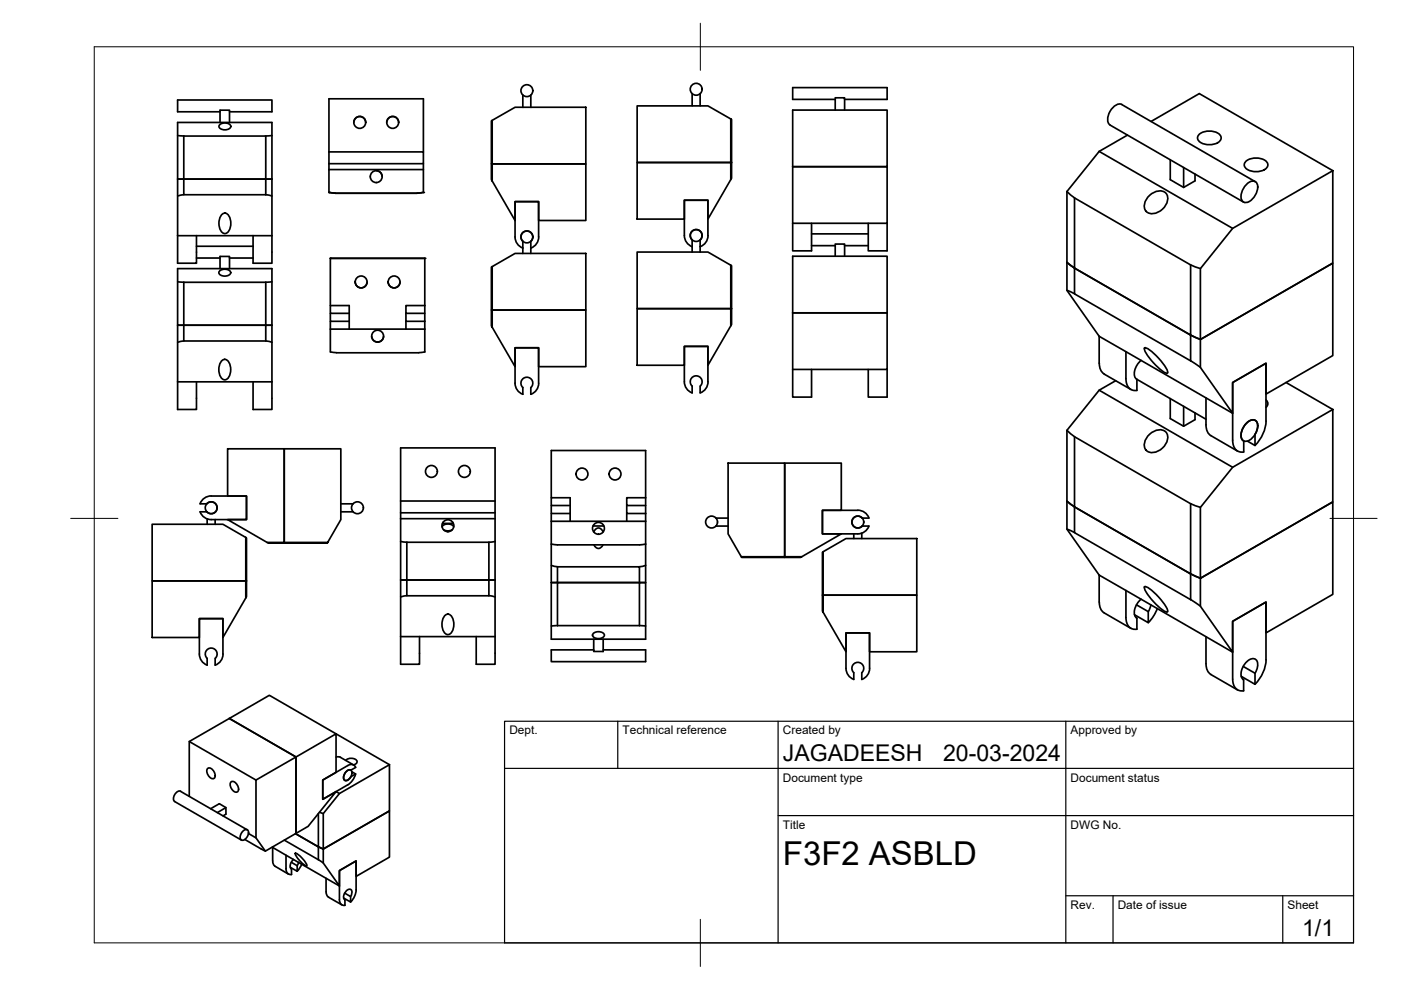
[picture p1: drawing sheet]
<svg xmlns="http://www.w3.org/2000/svg" width="297mm" height="210mm" viewBox="0 0 297 210" stroke-linecap="round" stroke-linejoin="round" font-family="sans-serif">
<!-- layer: Visible -->
<g fill="none" stroke="#000" stroke-width=".36">
<path d="M146.7 19.8v2.7M148.4 19.8v2.7M37.7 28.7l1.3 .1M39 28.8v9.2h-1.3v-12h20v12M39 28.8h17.3M46.5 26.5a1.56 1.56 0 0 1 2.4 .3 1.45 1.45 0 0 1-2.5 0zM46.7 23.7h-9v-2.5h20v2.5h-9M46.7 26v-2.6h2v2.6M56.3 28.8v9.2h-17.3v3.3h17.3M57.7 38v12M57.7 38h-20v12M57.7 38h-1.4v3.3"/>
<path d="M57.7 28.7l-1.3 .1M69.7 34.7l.1 6.1 1.3 .2h17.4l1.3-.2v-6.1M69.7 32.2v2.5M69.7 32.2h20.1v2.5h-20.1M69.7 32.2v-11.3h20.1v11.3M69.7 36h20.1M75 26a1.26 1.26 0 0 1 1.3-1.3 1.26 1.26 0 0 1 1.2 1.3M78.5 37.4h.1M79.8 36.2a1.26 1.26 0 0 1 1.2 1.2M82 26a1.26 1.26 0 0 1 1.3-1.3 1.26 1.26 0 0 1 1.2 1.3M104.4 25.5l-.2 .1v9.1h.2v3.7l4.8 8.4v-4.1h5v4.1h10v-12.1h-20v3.4l.2 .3M104.4 25.5l4.8-2.8h15v12h-19.8z"/>
<path d="M110.8 20.1v2.6M112.5 20.1v2.6M135.1 34.5h19.8v3.6l-4.8 8.4v-4h-5v4h-10zM154.9 25.2l.2 .1v9.2h-.2v-9.3l-4.8-2.7h-15v12h20v3.3l-.2 .3M168.1 23.3h20v12h-20h20v12h-20zM177.1 21.1h-9v-2.5h20v2.5h-9M177.1 23.3v-2.6h2v2.6M233 32.1l-6.8 8.5M233 32.1l28.3 16.3M237.8 22.2l28.3 16.3M237.9 22.2a2.21 2.21 0 0 0-2.5 1.4 2.21 2.21 0 0 0 0 2.9l28.2 16.3M239 28.7l-6 3.4"/>
<path d="M244.1 25.8l10.2-6 28.3 16.4M248.1 33.9v4.2l2.9 1.6 2.4-1.4v-1.4M251 35.5v4.2M254.2 28.5a3.4 3.4 0 0 1 4.6 .4 1.26 1.26 0 0 1-1.2 1.6 3.3 3.3 0 0 1-3.6-.9v-.7zM264.1 34.2a3.4 3.4 0 0 1 4.6 .4 1.26 1.26 0 0 1-1.2 1.6 3.3 3.3 0 0 1-3.6-.9v-.7zM264.4 39a1.37 1.37 0 0 1 2-.3 3.3 3.3 0 0 1-2.4 4.3 1.26 1.26 0 0 1-.8-1.9 4.2 4.2 0 0 1 1.2-2.1zM37.7 50h20M37.7 50v5.8h4v-5.8M37.7 59.7l1.3 .1M39 59.9v9.1h-1.3v-12h20v12M39 59.9h17.3M39 41.3l-1.3 .3"/>
<path d="M41.7 52.2h12M41.7 54.7h5M46.5 57.5a1.56 1.56 0 0 1 2.4 .3 1.45 1.45 0 0 1-2.5 0zM46.7 57v-2.6h2v2.6M47 45.5a1.04 1.04 0 0 1 1.2-.2 1.04 1.04 0 0 1 .6 1 2.89 2.89 0 0 1-.8 3.1 1.35 1.35 0 0 1-1.5-1.5 3.1 3.1 0 0 1 .5-2.4zM48.7 54.7h5M53.7 50v5.8h4v-5.8M56.3 59.9v9.1h-17.3v3.3h17.3M56.4 41.3l1.3 .3M57.7 59.7l-1.3 .1M75.3 59.8a1.26 1.26 0 0 0 1.3 1.2 1.26 1.26 0 0 0 1.2-1.2M82.3 59.8a1.26 1.26 0 0 0 1.3 1.2 1.26 1.26 0 0 0 1.2-1.2"/>
<path d="M104.4 56.5l-.2 .1v9.1h.2v3.7l4.8 8.3v-4h5v4h10v-12h-20v3.4l.2 .3M104.4 56.5l4.8-2.8h15v12h-19.8zM112.5 51.2v2.5M112.6 51.2a1.26 1.26 0 0 0 0-1.8 1.26 1.26 0 0 0-1.8 0 1.26 1.26 0 0 0 .1 1.8l-.1 2.5M114.2 50.2v-7.5h-5v7.5a2.51 2.51 0 0 0 1.7 2.4M114.2 50.2a2.51 2.51 0 0 1-1.6 2.4M146.7 50.9v2.5M148.4 50.9v2.5M148.5 52.3a2.51 2.51 0 0 0 1.6-2.4v-7.4h-5v7.4a2.51 2.51 0 0 0 1.7 2.4M148.5 50.9a1.26 1.26 0 0 0 0-1.8 1.26 1.26 0 0 0-1.8 0 1.26 1.26 0 0 0 0 1.8M154.9 56.2l.2 .1v9.1h-.2v-9.2l-4.8-2.8h-15v12h20v3.4l-.2 .3M168.1 54.3h20v12h-20h20v12h-20z"/>
<path d="M168.1 47.3v5.9h4v-5.9M172.1 52.1h5M172.1 49.6h12M177.1 54.3v-2.6h2v2.6M179.1 52.1h5M184.1 47.3v5.9h4v-5.9M226.2 55.6v6l6.8 9.7M226.2 40.6v15M226.2 40.6l1.6 1.4M226.2 55.6l1.6 1.2M227.8 56.8l24.6 14.2v5.5l-24.6-14.2zM227.8 42l24.6 14.2v14.8l-24.6-14.2"/>
<path d="M227.8 42v14.8M243.7 41.4a2.61 2.61 0 0 1 3.5-.4 2.75 2.75 0 0 1-1.3 3.8 2.15 2.15 0 0 1-3.2-.4 2.82 2.82 0 0 1 1-3zM252.4 56.2l2.1 .7M261.3 48.4l21.3-12.2v19.6l-28.1 16.2v-15zM39 72.3l-1.3 .3M47 76.5a1.04 1.04 0 0 1 1.1-.2 1.04 1.04 0 0 1 .6 1 2.89 2.89 0 0 1-.7 3.2 1.35 1.35 0 0 1-1.6-1.6 3.1 3.1 0 0 1 .6-2.4zM56.4 72.3l1.3 .3M57.7 69v12M57.7 69h-20v12M57.7 69h-1.4v3.3M70 66.4v1.7h4M70 68.1v1.7"/>
<path d="M70 64.8v-10h20.1v10M70 69.8v4.8M70 69.8h20.1M70.1 74.6l1.3 .2h17.4M74 68.1v1.7M74 66.4h-4v-1.6h4v3.3M78.8 71.3a1.26 1.26 0 0 0 1.3 1.2 1.26 1.26 0 0 0 1.2-1.2M86.1 66.4v1.7h4M86.1 68.1v1.7M90.1 69.8v4.8l-1.3 .2M90.1 68.1v1.7M90.1 64.8v3.3"/>
<path d="M90.1 64.8h-4v1.6h4M135.1 65.4h19.8v3.7l-4.8 8.3v-4h-5v4h-10zM168.1 78.3v5.9h4v-5.9M184.1 78.3v5.9h4v-5.9M226.2 61.5l1.6 .8M233 71.3l28.3 16.3M233 71.3l.1 5.7a2.6 2.6 0 0 0 1 2.3M234.1 79.3l5.7 3.3M238.7 74.6v5.7a2.12 2.12 0 0 0 2.4 2.5l-.1-2.4M241.9 76.4a3.3 3.3 0 0 0-1.1 3.8l14.9 8.7M242.7 73.8a3.7 3.7 0 0 1 2.4 1.5l1.9 2.4a1.61 1.61 0 0 1 .5 1.4 3.7 3.7 0 0 1-2.4-1.6l-1.9-2.3a1.61 1.61 0 0 1-.5-1.4zM252.4 76.5l2.1 1.4"/>
<path d="M252.4 71l2.1 1M254.5 72l28.1-16.2v19.6l-14.2 8.2v-6.6l-7.1 4.1v6.5l-6.8-9.7zM37.7 81h20M37.7 81v5.8h4v-5.8M48.3 95.2h12v19.8h-3.7l-8.3-4.8h4v-5h-4zM53.7 81v5.8h4v-5.8M112.5 82.2v1.4M114.2 81.3v-7.6h-5v7.6a2.51 2.51 0 0 0 1.7 2.3l-.1-1.4a1.26 1.26 0 0 1 0-1.8 1.26 1.26 0 0 1 1.8 0 1.26 1.26 0 0 1 0 1.8M114.2 81.2a2.51 2.51 0 0 1-1.6 2.4M146.7 81.9l.1 1.4a2.51 2.51 0 0 1-1.7-2.3v-7.6h5v7.5a2.51 2.51 0 0 1-1.6 2.4l-.1-1.4M148.5 81.9a1.26 1.26 0 0 0 0-1.8 1.26 1.26 0 0 0-1.8 0 1.26 1.26 0 0 0 0 1.8M154.4 98.2h12v19.8h-9.2l-2.8-4.8z"/>
<path d="M226.2 91.2l1.6 1.4M227.8 92.6l24.6 14.2v14.9l-24.6-14.2M227.8 92.6v14.9M233 82.7l28.3 16.4M236.5 80.7l-3.5 2-6.8 8.5v15.1M243.7 92.1a2.61 2.61 0 0 1 3.5-.5 2.75 2.75 0 0 1-1.3 3.8 2.15 2.15 0 0 1-3.2-.3 2.82 2.82 0 0 1 1-3zM248.1 84.5v4.2l2.9 1.7 2.4-1.4v-1.5M251 86.1v4.3M255.7 84.4v5.7a2.6 2.6 0 0 0 1 2.3l5.7 3.2M261.3 99.1l21.3-12.3v19.6l-28.1 16.2v-15zM264.4 89.6a1.37 1.37 0 0 1 2-.2 3.3 3.3 0 0 1-2.4 4.2 1.26 1.26 0 0 1-.8-1.9 4.2 4.2 0 0 1 1.2-2.1zM264.5 93.5l1.6 1v-2.4a2.55 2.55 0 0 0 .2-2.8 1.54 1.54 0 0 0-2.1 .5 3.1 3.1 0 0 0-.8 3.5l.3 .2v2.3a2.06 2.06 0 0 1-2.4-2.4v-12.3l7.1-4.1v12.3a7.8 7.8 0 0 1-2.3 5.1"/>
<path d="M268.4 84.8a.97 .97 0 0 1 0 1.5M272.7 81.1l9.9 5.7M43 105.9a2.38 2.38 0 0 1 1.8-.7h7.5v5h-7.5a2.51 2.51 0 0 1-2.4-1.7h1.5a1.25 1.25 0 0 0 1.8 .1 1.25 1.25 0 0 0 0-1.8 1.25 1.25 0 0 0-1.8 0h-1.5zM43.9 110v1.2M45.6 110.2v1M52.1 114l.2 .1v9.1h-.2v-9.2l-4.8-2.8h-15v12h20v3.3l-.2 .3M56.6 115l.3 .2h3.4v-20h12v15l-2.8 4.8h-9.2v.2h9.1l.1-.2M72.3 106.8h2.6M72.3 108.5h2.6M84.9 114.8v8.2h1.4v-8M84.9 106.2v2.5M84.9 106.2h20.1v2.5h-20.1"/>
<path d="M84.9 106.2v-11.2h20.1v11.2M84.9 108.7v6.1M84.9 110h20.1M85 114.8l1.3 .2M86.3 115h17.4M93.7 111.7a1.58 1.58 0 0 1 2.5 0M93.8 111h2.3M94 110.7v.3M94.1 112.3l.9 .3 .9-.3M95.9 110.7v.3M103.7 115v8h-17.4v3.3h17.4v-3.3h1.3M105 108.7v6.1"/>
<path d="M105 114.8v8.2M105 114.8l-1.3 .2M116.9 110.5v13M116.9 107.2v1.7h4M116.9 108.9v1.6M116.9 105.5v-10h20v10M116.9 110.5h20M116.9 115.4l1.3 .1M116.9 119.9l1.3 .3M118.2 115.5h17.4M120.9 108.9v1.6M120.9 107.2h-4v-1.7h4v3.4"/>
<path d="M125.7 111.5h2.3M125.9 112.8a1.01 1.01 0 0 1 1-.9 1.01 1.01 0 0 1 1 .9M125.9 115.5a.98 .98 0 0 0 1 .8 .98 .98 0 0 0 .9-.8M132.9 107.2v1.7h4M132.9 108.9v1.6M136.9 110.5v13h-20M136.9 108.9v1.6M136.9 105.5v3.4M136.9 105.5h-4v1.7h4M136.9 115.4l-1.3 .1M136.9 119.9l-1.3 .3M151.8 111.5h2.6"/>
<path d="M151.8 109.8h2.6M157.2 118v.2h9.2v-.2h3.6l8.4-4.8h-4v-5h4v-10h-12v20h3.3l.3-.2M174.5 117l-.1 .1 .1 12.7 4.9 8.4v-4h5v4h10v-12h-20v3.3l.1 .3M174.5 117l4.9-2.8h15v12h-19.9zM181 113.2v1M182.7 113v1.2M182.8 111.5h1.4M182.8 109.8h1.4M182.8 109.8a1.26 1.26 0 0 0-1.8 0 1.26 1.26 0 0 0 0 1.8 1.26 1.26 0 0 0 1.8-.1M184.2 109.8a2.45 2.45 0 0 0-2.3-1.6h-7.5v5h7.5a2.51 2.51 0 0 0 2.3-1.7M226.2 106.3v5.9l6.8 9.7M226.2 112.2l1.6 .7"/>
<path d="M226.2 106.3l1.6 1.2M227.8 107.5l24.6 14.2v5.4l-24.6-14.2zM252.4 106.8l2.1 .8M32.3 123.2h19.8v3.6l-4.8 8.4v-4h-5v4h-10zM43.9 139.6v1.4a2.51 2.51 0 0 1-1.6-2.3v-7.5h5v7.5a2.51 2.51 0 0 1-1.7 2.3v-1.4M45.6 139.6a1.26 1.26 0 0 0 .1-1.8 1.26 1.26 0 0 0-1.8 0 1.26 1.26 0 0 0 0 1.8M84.9 135h20.1M84.9 135v5.8h4v-5.8M86.3 126.3l-1.3 .3M94.3 130.5a1.04 1.04 0 0 1 1.1-.2 1.04 1.04 0 0 1 .7 1 2.89 2.89 0 0 1-.8 3.2 1.35 1.35 0 0 1-1.6-1.5 3.1 3.1 0 0 1 .6-2.5zM101 135v5.8h4v-5.8M103.7 126.3l1.3 .3"/>
<path d="M105 123v12M105 123h-20.1v12M116.9 123.5v12h20v-12h-1.3v9.1M118.2 120.2v3.3h-1.3M118.2 120.2h17.4v3.3h-17.4v9.1M118.2 132.6h17.4M118.2 132.6l-1.3 .1M125.7 134.4a1.56 1.56 0 0 1 2.4 .3 1.45 1.45 0 0 1-2.5 0zM125.9 137.8h-9v2.5h20v-2.5h-9M125.9 135.5v2.6h2v-2.6M135.6 132.6l1.3 .1M233 121.9l28.3 16.4"/>
<path d="M233 121.9l.1 5.8a2.6 2.6 0 0 0 1 2.2M234.1 129.9l5.7 3.3M238.7 125.2v5.7a2.12 2.12 0 0 0 2.3 2.5v-2.4M241 128.2l2.5 1.5v2.3l-3-1.7M241.9 127a3.3 3.3 0 0 0-1.1 3.9l.3 .2M242.7 124.4a3.7 3.7 0 0 1 2.4 1.6l1.9 2.3a1.61 1.61 0 0 1 .5 1.4 3.7 3.7 0 0 1-2.4-1.5l-1.9-2.4a1.61 1.61 0 0 1-.5-1.4zM244 128.2l-.5 1.5M245.4 129l-.8 1.6-1.1 1.4M252.4 127.1l2.1 1.4M252.4 121.7l2.1 .9M254.5 122.6l28.1-16.2v19.6l-14.2 8.2v-6.6l-7.1 4.1v6.6l-6.8-9.8zM255.7 135v5.7a2.6 2.6 0 0 0 1 2.3l5.7 3.3"/>
<path d="M40.1 157.2l14.2 8.2M184.4 141.7a2.5 2.5 0 0 1-1.7 2.4v-1.5a1.26 1.26 0 0 0 .1-1.8 1.26 1.26 0 0 0-1.8 0 1.26 1.26 0 0 0 0 1.8v1.5a2.51 2.51 0 0 1-1.6-2.4v-7.5h5v7.5M261.3 144v-12.3l7.1-4.1v12.3a7.8 7.8 0 0 1-2.3 5.2M261.4 144a2.12 2.12 0 0 0 2.3 2.5l-.1-2.4M263.6 141.3l2.5 1.4v2.4l-2.9-1.7M266.1 142.7a2.55 2.55 0 0 0 .2-2.8 1.54 1.54 0 0 0-2.1 .5 3.1 3.1 0 0 0-.8 3.5l.3 .2M37 169.9l14.2 8.2M37 169.9a1.45 1.45 0 0 1 1.3-2.1l14.1 8.2M44.1 162.9a1.45 1.45 0 0 1 1.3 2.2 1.45 1.45 0 0 1-1.3-2.2zM44.7 171.5l1.8-1.1 1.4 .8v1.4l-.6 .4M47.9 171.2l-1.8 1.1M49.1 165.7a1.45 1.45 0 0 1 1.2 2.2 1.45 1.45 0 0 1-1.2-2.2z"/>
<path d="M51.5 176.2a.65 .65 0 0 1 1.1-.1 1.54 1.54 0 0 1-1.4 2 1.41 1.41 0 0 1 .3-1.9zM51.9 178l4.4 2.5M52.7 176.7l1.6 .9M54.3 165.4l8.5-4.9v16.2l-6.5 3.8-2-2.9zM57.7 179.6l.1 .1M57.8 179.7l14.2 8.1M57.8 179.7v2.8a1.26 1.26 0 0 0 .5 1.2l2.9 1.6M62.8 160.5l8.4-4.9v8.2l-2.8 1.6v4.1l2.8-1.7-5.9 7.4-2.5 1.5zM67.5 172.5v7l-4.8-2.7 4.8 2.7v2.8l-7.2-4.2M67.5 179.5l1 .5M67.7 172.2l.8 .3M71.2 167.8l.8 .4"/>
<path d="M71.3 160.5l.9 .1M72 168.2l10.6-6.1v9.8l-14.1 8.1v-7.5zM72.2 160.6l2.8 1.6a.68 .68 0 0 0 .6-1 1.75 1.75 0 0 0-2.3 0M73.5 163.5a.65 .65 0 0 1 1.1 0 1.54 1.54 0 0 1-1.5 2 1.41 1.41 0 0 1 .4-2zM75.4 162.7l-1 .6a1.49 1.49 0 0 0-1.4 2.1 1 1 0 0 0 1.4-.7l1-.6-.8-.5M75.4 162.7a1.03 1.03 0 0 0-1.7-.4l-5.3 3.1v4.1l5.3-3.1M75.4 164.1l-.6 1.4-1.1 .9M82.6 162.1l-25.5-14.7-8.5 4.9 14.2 8.2-14.2-8.2-8.5 4.9v11.6M60.6 184.2a1.07 1.07 0 0 0 1.2 1.2v-1.2M60.6 181.3v2.9M61.8 182.8l1.2 .8v1.1l-1.4-.8M62.2 182.2a1.41 1.41 0 0 0-.4 2"/>
<path d="M62.6 180.9a4.6 4.6 0 0 1 2.4 2.7 4.6 4.6 0 0 1-2.4-2.7zM63.3 182.8l-.3 .7M64 183.2l-1 1.5M67.5 182.3l1.1 .7M68.5 180l14.1-8.1v9.8l-7.1 4.1v-3.3l-3.5 2.1v3.2l-3.5-4.8zM69.1 186.2v2.9a1.26 1.26 0 0 0 .6 1.1l2.8 1.6M73.1 189.4l1.2 .7v1.2l-1.4-.9M74.3 190.1l.2-.4a.68 .68 0 0 0 .1-.8 .68 .68 0 0 0-.9-.3 1.47 1.47 0 0 0-.6 2.2M75.5 188.7v-6.2l-3.5 2.1v6.1a1.06 1.06 0 0 0 1.1 1.3v-1.2M75.5 188.7l-.3 1.3-.9 1.3"/>
<circle cx="111.7" cy="19.2" r="1.26"/>
<circle cx="147.6" cy="18.9" r="1.26"/>
<circle cx="76.3" cy="26" r="1.26"/>
<circle cx="79.8" cy="37.4" r="1.26"/>
<circle cx="83.3" cy="26" r="1.26"/>
<circle cx="76.6" cy="59.8" r="1.26"/>
<circle cx="83.6" cy="59.8" r="1.26"/>
<circle cx="111.7" cy="50.2" r="1.26"/>
<circle cx="147.6" cy="49.9" r="1.26"/>
<circle cx="80.1" cy="71.3" r="1.26"/>
<circle cx="91.5" cy="100" r="1.26"/>
<circle cx="98.5" cy="100" r="1.26"/>
<circle cx="44.8" cy="107.7" r="1.26"/>
<circle cx="75.8" cy="107.7" r="1.26"/>
<circle cx="95" cy="111.5" r="1.26"/>
<circle cx="123.4" cy="100.5" r="1.26"/>
<circle cx="126.9" cy="112" r="1.26"/>
<circle cx="130.4" cy="100.5" r="1.26"/>
<circle cx="150.9" cy="110.7" r="1.26"/>
<circle cx="181.9" cy="110.7" r="1.26"/>
</g>
<g fill="#000">
<circle cx="69.7" cy="40.8" r=".18"/>
<circle cx="70" cy="54.8" r=".18"/>
<circle cx="89.8" cy="40.8" r=".18"/>
<circle cx="90.1" cy="54.8" r=".18"/>
</g>
<!-- layer: BORDER -->
<path d="M20 9.9h267v190h-267zM148.5 4.9v10M15 109.9h10M282 109.9h10M148.5 194.9v10" fill="none" stroke="#000" stroke-width=".21"/>
<!-- layer: TITLEBLOCK -->
<path d="M107 152.9h180v47h-180zM131 152.9v10M165 152.9v47M226 152.9v47M107 162.9h180M165 172.9h122M226 189.9h61M236 189.9v10M272 189.9v10" fill="none" stroke="#000" stroke-width=".25"/>
<text font-size="7" x="166" y="183.4">F3F2 ASBLD</text>
<g font-size="4.9">
<text x="166" y="161.4">JAGADEESH</text>
<text x="200" y="161.4">20-03-2024</text>
<text x="276.1" y="198.6">1/1</text>
</g>
<g font-size="2.5">
<text x="108" y="155.7">Dept.</text>
<text x="132" y="155.7">Technical reference</text>
<text x="166" y="155.7">Created by</text>
<text x="227" y="155.7">Approved by</text>
<text x="166" y="165.7">Document type</text>
<text x="227" y="165.7">Document status</text>
<text x="166" y="175.7">Title</text>
<text x="227" y="175.7">DWG No.</text>
<text x="227" y="192.7">Rev.</text>
<text x="237" y="192.7">Date of issue</text>
<text x="273" y="192.7">Sheet</text>
</g>
</svg>
